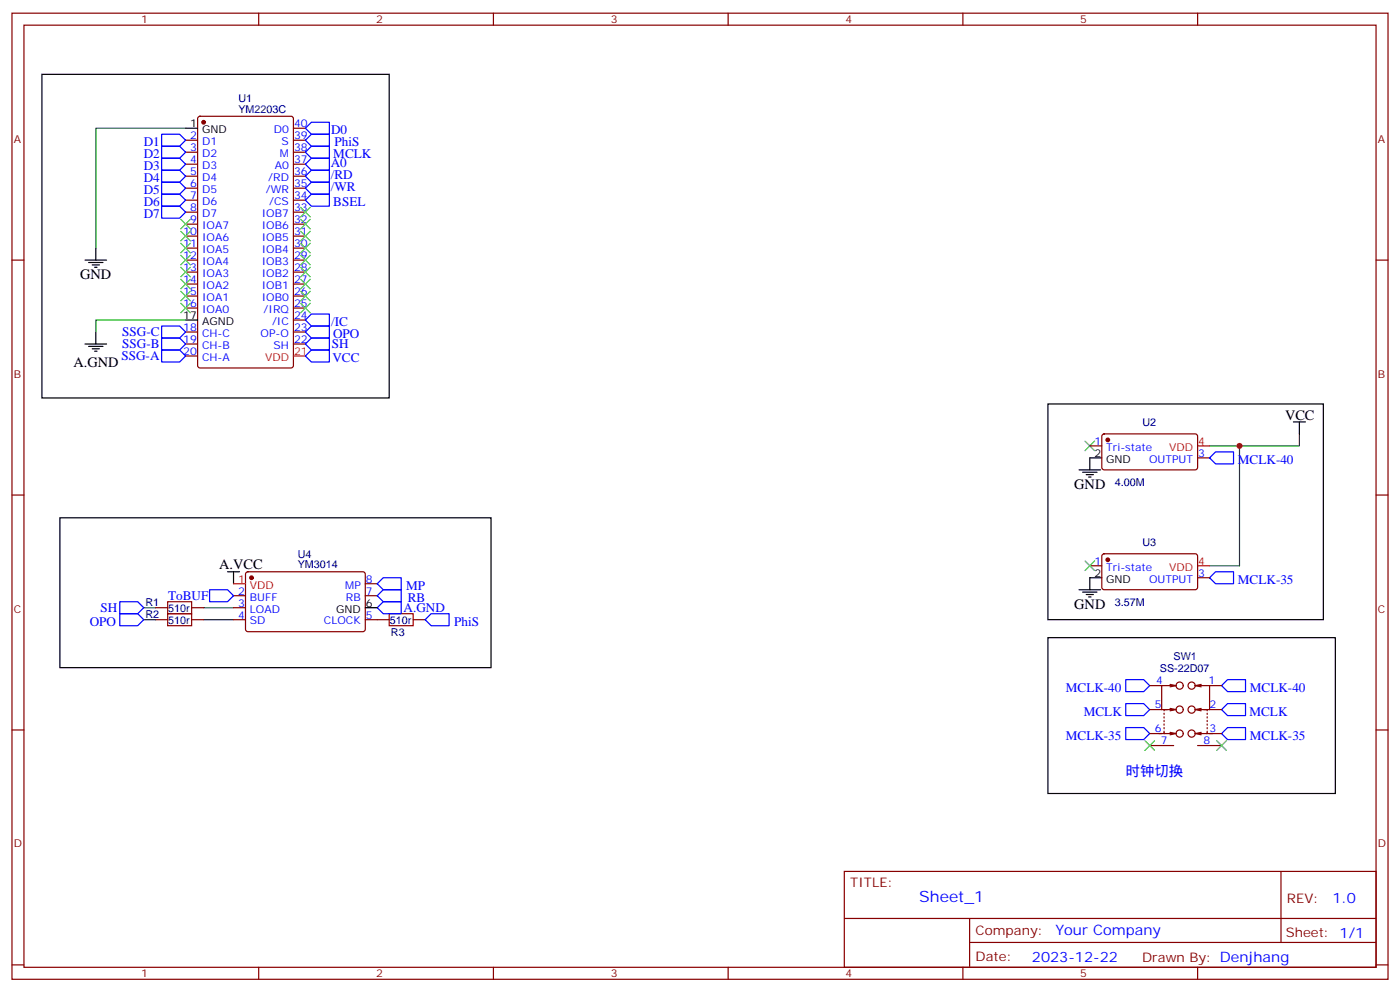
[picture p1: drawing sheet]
<svg xmlns="http://www.w3.org/2000/svg" width="412mm" height="292mm" viewBox="0 0 412 292" stroke-linecap="round" stroke-linejoin="round" font-family="sans-serif">
<g fill="none" stroke="#870000" stroke-width=".35">
<path d="M3.5 3.9h405.4v284.3h-405.4zM7.1 7.4h398.2v277.3h-398.2zM76.2 3.9v3.5M145.3 3.9v3.5M214.5 3.9v3.5M283.6 3.9v3.5M352.8 3.9v3.5M58.4 34.4l.5-.2h26.8l.7 .5v72.9l-.4 .6-27.1 .1-.6-.5-.1-72.9zM86.4 37.7h3.6M54.7 41.3h3.5M54.7 44.8h3.5M54.7 48.3h3.5"/>
<path d="M54.7 51.9h3.5M54.7 55.4h3.5M54.7 58.9h3.5M86.4 41.3h3.6M86.4 44.8h3.6M86.4 48.3h3.6M86.4 51.9h3.6M86.4 55.4h3.6M86.4 58.9h3.6M3.5 76.6h3.6M54.7 76.6h3.5M54.7 62.4h3.5"/>
<path d="M54.7 66h3.5M54.7 69.5h3.5M54.7 73h3.5M86.4 76.6h3.6M86.4 62.4h3.6M86.4 66h3.6M86.4 69.5h3.6M86.4 73h3.6M405.3 76.6h3.6M54.7 80.1h3.5M54.7 83.6h3.5M54.7 87.1h3.5"/>
<path d="M54.7 90.7h3.5M54.7 97.7h3.5M86.4 80.1h3.6M86.4 83.6h3.6M86.4 87.1h3.6M86.4 90.7h3.6M86.4 97.7h3.6M86.4 94.2h3.6M54.7 101.2h3.5M54.7 104.8h3.5M86.4 101.2h3.6M321 131.2h3.6"/>
<path d="M324.8 127.9l.5-.2 27 .1 .5 .6-.1 9.5-.6 .4-27.1-.1-.4-.6v-9.2zM352.8 134.8h3.5M3.5 145.7h3.6M405.3 145.7h3.6M45.9 178.9h3.5M56.4 178.9h3.6M68.8 178.9h3.5M68.8 175.3h3.5M72.6 168.5l.4-.2h34.2l.4 .7-.1 16.5-.6 .4-34.1-.1-.5-.6v-16.2zM107.6 175.3h3.5M107.6 171.8h3.5M321 166.5h3.6"/>
<path d="M324.8 163.2l.5-.2h27l.5 .7-.1 9.4-.6 .5-27.1-.1-.4-.6v-9.2zM352.8 170h3.5M45.9 182.4h3.5M56.4 182.4h3.6M68.8 182.4h3.5M107.6 182.4h7.1M121.7 182.4h3.5M3.5 214.8h3.6M338.7 201.8h3.5M338.7 208.8h5.3M338.7 215.9h4.4M338.7 219.4h7"/>
<path d="M342.9 215.2v.7h2.8M342.9 209.9v.4M342.9 211v.3M342.9 212v.4M342.9 213.1v.3M342.9 214.1v.4M344.7 215.5l1.7 .4-1.7 .4M344.7 208.5l1.7 .3-1.7 .4M344.7 201.4l1.7 .4M345.7 208.8h-2.8v.4M346.4 201.8h-4.2v7M346.4 201.8l-1.7 .3"/>
<path d="M352.1 201.8h4.2v7M352.1 201.8l1.7 .3M352.1 208.8l1.7 .4M352.1 215.9l1.7 .4M352.8 208.8h2.8v.4M352.8 219.4h7M353.8 201.4l-1.7 .4M353.8 208.5l-1.7 .3M353.8 215.5l-1.7 .4M354.5 208.8h5.3M355.4 215.9h4.4M355.6 215.2v.7h-2.8"/>
<path d="M355.6 209.9v.4M355.6 211v.3M355.6 212v.4M355.6 213.1v.3M355.6 214.1v.4M356.3 201.8h3.5M405.3 214.8h3.6M248.7 256.5h156.6v28.2h-156.6zM377.3 256.5v20.9M248.7 270.3h156.5M285.6 277.4h119.6M285.6 270.3v14.1"/>
<path d="M3.5 284h3.6M76.2 284.7v3.5M145.3 284.7v3.5M214.5 284.7v3.5M283.6 284.7v3.5M352.8 284.7v3.5M405.3 284h3.6"/>
<circle cx="347.5" cy="201.8" r="1.06"/>
<circle cx="347.5" cy="215.9" r="1.06"/>
<circle cx="347.5" cy="208.8" r="1.06"/>
<circle cx="351" cy="201.8" r="1.06"/>
<circle cx="351" cy="215.9" r="1.06"/>
<circle cx="351" cy="208.8" r="1.06"/>
</g>
<g fill="#870000" stroke="#870000" stroke-width=".35">
<circle cx="60" cy="36" r=".53"/>
<circle cx="74.1" cy="170" r=".53"/>
<circle cx="326.3" cy="164.7" r=".53"/>
<circle cx="326.3" cy="129.5" r=".53"/>
</g>
<g fill="none" stroke="#000" stroke-width=".35">
<path d="M54.7 37.7h3.5M25 76.6h6.4M26.1 77.3h4.2M27.2 78h2.1M27.9 78.7h.7M28.2 73v3.6M28.2 97.7v3.5M54.7 94.2h3.5M25 101.2h6.4M26.1 102h4.2M27.2 102.7h2.1M27.9 103.4h.7"/>
<path d="M308.7 118.9h81.1v63.5h-81.1zM317.9 138.3h6.3M318.9 139h4.2M320 139.7h2.1M324.6 134.8h-3.6v3.5M381 124.2h3.5M382.8 124.2v3.5M320.7 140.4h.7M67 168.3h3.6M68.8 168.3v3.5M107.6 178.9h3.5M317.9 173.6h6.3"/>
<path d="M318.9 174.3h4.2M320 175h2.1M320.7 175.7h.7M324.6 170h-3.6v3.6M308.7 187.7h84.6v45.8h-84.6z"/>
</g>
<path d="M86.4 104.8h3.6M352.8 131.2h3.5M68.8 171.8h3.5M352.8 166.5h3.5" fill="none" stroke="#f00" stroke-width=".35"/>
<g fill="none" stroke="#3c3" stroke-width=".35">
<path d="M53.3 64.6l2.8 2.8M53.3 68.1l2.8 2.8M53.3 71.6l2.8 2.8M53.3 75.1l2.8 2.9M53.3 78.7l2.8 2.8M56.1 64.6l-2.8 2.8M56.1 68.1l-2.8 2.8M56.1 71.6l-2.8 2.8M56.1 75.1l-2.8 2.9M56.1 78.7l-2.8 2.8M88.5 78.7l2.9 2.8M88.5 75.1l2.9 2.9"/>
<path d="M88.5 71.6l2.9 2.8M88.5 68.1l2.9 2.8M88.5 64.6l2.9 2.8M88.5 61l2.9 2.9M91.4 78.7l-2.9 2.8M91.4 75.1l-2.9 2.9M91.4 71.6l-2.9 2.8M91.4 68.1l-2.9 2.8M91.4 64.6l-2.9 2.8M91.4 61l-2.9 2.9M53.3 82.2l2.8 2.8M53.3 85.7l2.8 2.8"/>
<path d="M53.3 89.3l2.8 2.8M56.1 82.2l-2.8 2.8M56.1 85.7l-2.8 2.8M56.1 89.3l-2.8 2.8M88.5 89.3l2.9 2.8M88.5 85.7l2.9 2.8M88.5 82.2l2.9 2.8M91.4 89.3l-2.9 2.8M91.4 85.7l-2.9 2.8M91.4 82.2l-2.9 2.8M319.6 129.8l2.8 2.8M322.4 129.8l-2.8 2.8"/>
<path d="M319.6 165.1l2.8 2.8M322.4 165.1l-2.8 2.8M337.3 218l2.8 2.8M340.1 218l-2.8 2.8M358.4 218l2.8 2.8M361.2 218l-2.8 2.8"/>
</g>
<g fill="none" stroke="#00f" stroke-width=".35">
<path d="M47.6 39.5h5.3l1.8 1.8-1.8 1.7h-5.3zM91.7 36h5.3v3.5h-5.3l-1.7-1.8zM91.7 39.5h5.3v3.5h-5.3l-1.7-1.7zM47.6 43h5.3l1.8 1.8-1.8 1.8h-5.3zM47.6 46.6h5.3l1.8 1.7-1.8 1.8h-5.3zM47.6 50.1h5.3l1.8 1.8-1.8 1.7h-5.3zM47.6 53.6h5.3l1.8 1.8-1.8 1.7h-5.3zM47.6 57.1h5.3l1.8 1.8-1.8 1.8h-5.3zM90 48.3l1.7-1.7h5.3v3.5h-5.3zM90 55.4l1.7-1.8h5.3v3.5h-5.3zM91.7 50.1h5.3v3.5h-5.3l-1.7-1.7zM91.7 57.1h5.3v3.6h-5.3l-1.7-1.8z"/>
<path d="M91.7 43h5.3v3.6h-5.3l-1.7-1.8zM47.6 60.7h5.3l1.8 1.7-1.8 1.8h-5.3zM47.6 96h5.3l1.8 1.7-1.8 1.8h-5.3zM47.6 99.5h5.3l1.8 1.7-1.8 1.8h-5.3zM91.7 92.4h5.3v3.6h-5.3l-1.7-1.8zM91.7 96h5.3v3.5h-5.3l-1.7-1.8zM47.6 103h5.3l1.8 1.8-1.8 1.7h-5.3zM90 101.2l1.7-1.7h5.3v3.5h-5.3zM91.7 103h5.3v3.5h-5.3l-1.7-1.7zM358.1 133h5.3v3.5h-5.3l-1.8-1.7zM35.3 177.1h5.3l1.7 1.8-1.7 1.7h-5.3zM61.7 173.6h5.3l1.8 1.7-1.8 1.8h-5.3z"/>
<path d="M111.1 171.8l1.8-1.8h5.3v3.6h-5.3zM112.9 177.1h5.3v3.5h-5.3l-1.8-1.7zM112.9 173.6h5.3v3.5h-5.3l-1.8-1.8zM358.1 168.3h5.3v3.5h-5.3l-1.8-1.8zM35.3 180.6h5.3l1.7 1.8-1.7 1.7h-5.3zM127 180.6h5.3v3.5h-5.3l-1.8-1.7zM331.6 207.1h5.3l1.8 1.7-1.8 1.8h-5.3zM331.6 214.1h5.3l1.8 1.8-1.8 1.8h-5.3zM331.6 200h5.3l1.8 1.8-1.8 1.8h-5.3zM361.6 214.1h5.3v3.6h-5.3l-1.8-1.8zM361.6 200h5.3v3.6h-5.3l-1.8-1.8zM361.6 207.1h5.3v3.5h-5.3l-1.8-1.8z"/>
</g>
<path d="M54.7 37.7h-26.5v35.3M54.7 94.2h-26.5v3.5M356.3 131.2h8.8v35.3h-8.8M382.8 127.7v3.5h-17.7M42.3 178.9h3.6M60 178.9h8.8M42.3 182.4h3.6M60 182.4h8.8" fill="none" stroke="#008700" stroke-width=".35"/>
<path d="M49.4 177.1h7v3.5h-7zM49.4 180.6h7v3.5h-7zM114.7 180.6h7v3.5h-7z" fill="none" stroke="#a10000" stroke-width=".35"/>
<circle cx="365.1" cy="131.2" r=".88" fill="#c00"/>
<path d="M12.3 21.9h102.4v95.2h-102.4zM17.6 152.4h127v44.1h-127z" fill="none" stroke="#000" stroke-width=".35"/>
<text font-size="4.6" fill="#00f" x="270.8" y="265.5">Sheet_1</text>
<g font-size="4.2">
<text x="23.6" y="82.2">GND</text>
<text x="21.6" y="108">A.GND</text>
<text x="378.5" y="123.5">VCC</text>
<text x="316.4" y="143.9">GND</text>
<text x="64.6" y="167.6">A.VCC</text>
<text x="316.4" y="179.2">GND</text>
</g>
<g font-size="4.2" fill="#00f">
<text x="331.6" y="228.2">时钟切换</text>
<text x="392.5" y="265.7">1.0</text>
<text x="310.9" y="275.3">Your Company</text>
<text x="304" y="283.1">2023-12-22</text>
</g>
<g font-size="3.9" fill="#00f">
<text x="97.5" y="39.5">D0</text>
<text x="42.4" y="43">D1</text>
<text x="42.4" y="46.6">D2</text>
<text x="98.2" y="46.6">MCLK</text>
<text x="98.5" y="43">PhiS</text>
<text x="42.4" y="50.1">D3</text>
<text x="42.4" y="53.6">D4</text>
<text x="97.4" y="49">A0</text>
<text x="97.4" y="52.6">/RD</text>
<text x="42.4" y="57.1">D5</text>
<text x="97.4" y="56.1">/WR</text>
<text x="42.4" y="60.7">D6</text>
<text x="42.4" y="64.2">D7</text>
<text x="98.2" y="60.7">BSEL</text>
<text x="97.5" y="96">/IC</text>
<text x="36" y="98.9">SSG-C</text>
<text x="98.1" y="99.5">OPO</text>
<text x="35.8" y="106">SSG-A</text>
<text x="36" y="102.5">SSG-B</text>
<text x="97.7" y="102.5">SH</text>
<text x="97.9" y="106.5">VCC</text>
<text x="364.7" y="136.5">MCLK-40</text>
<text x="119.6" y="173.6">MP</text>
<text x="364.7" y="171.8">MCLK-35</text>
<text x="49.5" y="176.6">ToBUF</text>
<text x="120.1" y="177.1">RB</text>
<text x="26.5" y="184.1">OPO</text>
<text x="29.6" y="180.1">SH</text>
<text x="118.9" y="180.1">A.GND</text>
<text x="133.8" y="184.1">PhiS</text>
<text x="314" y="203.6">MCLK-40</text>
<text x="368.2" y="203.6">MCLK-40</text>
<text x="319.3" y="210.6">MCLK</text>
<text x="368.1" y="210.6">MCLK</text>
<text x="314" y="217.7">MCLK-35</text>
<text x="368.2" y="217.7">MCLK-35</text>
</g>
<g font-size="3.9" fill="#800">
<text x="250.5" y="261.1">TITLE:</text>
<text x="379.1" y="265.7">REV:</text>
<text x="287.4" y="275.3">Company:</text>
<text x="378.7" y="275.9">Sheet: 1/1</text>
<text x="287.4" y="282.9">Date:</text>
<text x="336.4" y="283">Drawn By: Denjhang</text>
</g>
<g font-size="3.2" fill="#800">
<text x="41.6" y="6.9">1</text>
<text x="110.8" y="6.9">2</text>
<text x="179.9" y="6.9">3</text>
<text x="249.1" y="6.9">4</text>
<text x="318.2" y="6.9">5</text>
<text x="4.1" y="42">A</text>
<text x="405.9" y="42">A</text>
<text x="4.1" y="111.1">B</text>
<text x="405.9" y="111.1">B</text>
<text x="4.1" y="180.3">C</text>
<text x="405.9" y="180.3">C</text>
<text x="4.1" y="249.4">D</text>
<text x="405.9" y="249.4">D</text>
<text x="41.6" y="287.7">1</text>
<text x="110.8" y="287.7">2</text>
<text x="179.9" y="287.7">3</text>
<text x="249.1" y="287.7">4</text>
<text x="318.2" y="287.7">5</text>
</g>
<g font-size="3.2" fill="#000080">
<text x="70.2" y="30">U1</text>
<text x="70.2" y="33.2">YM2203C</text>
<text x="336.6" y="125.3">U2</text>
<text x="328.4" y="143">4.00M</text>
<text x="336.6" y="160.6">U3</text>
<text x="87.7" y="167.2">YM3014</text>
<text x="87.7" y="164.2">U4</text>
<text x="42.8" y="178.2">R1</text>
<text x="328.4" y="178.2">3.57M</text>
<text x="42.8" y="181.8">R2</text>
<text x="49.6" y="183.5">510r</text>
<text x="49.6" y="180">510r</text>
<text x="114.8" y="183.5">510r</text>
<text x="115.2" y="187.1">R3</text>
<text x="341.7" y="197.6">SS-22D07</text>
<text x="345.7" y="194.1">SW1</text>
</g>
<g font-size="3.2">
<text x="56" y="37.4">1</text>
<text x="59.5" y="39.2">GND</text>
<text x="54" y="93.8">17</text>
<text x="59.5" y="95.6">AGND</text>
<text x="322.4" y="134.4">2</text>
<text x="325.9" y="136.2">GND</text>
<text x="322.4" y="169.7">2</text>
<text x="325.9" y="171.4">GND</text>
<text x="107.8" y="178.5">6</text>
<text x="99" y="180.3">GND</text>
</g>
<g font-size="3.2" fill="#00f">
<text x="56" y="40.9">2</text>
<text x="80.7" y="39.2">D0</text>
<text x="86.6" y="40.9">39</text>
<text x="86.6" y="37.4">40</text>
<text x="56" y="44.4">3</text>
<text x="56" y="48">4</text>
<text x="59.5" y="42.7">D1</text>
<text x="59.5" y="46.2">D2</text>
<text x="82.5" y="46.2">M</text>
<text x="83" y="42.7">S</text>
<text x="86.6" y="48">37</text>
<text x="86.6" y="44.4">38</text>
<text x="56" y="51.5">5</text>
<text x="59.5" y="49.7">D3</text>
<text x="59.5" y="53.3">D4</text>
<text x="79" y="53.3">/RD</text>
<text x="80.9" y="49.7">A0</text>
<text x="86.6" y="51.5">36</text>
<text x="56" y="55">6</text>
<text x="56" y="58.6">7</text>
<text x="59.5" y="56.8">D5</text>
<text x="78.3" y="56.8">/WR</text>
<text x="86.6" y="58.6">34</text>
<text x="86.6" y="55">35</text>
<text x="56" y="62.1">8</text>
<text x="56" y="65.6">9</text>
<text x="59.5" y="60.3">D6</text>
<text x="59.5" y="63.9">D7</text>
<text x="77.1" y="63.9">IOB7</text>
<text x="79.3" y="60.3">/CS</text>
<text x="86.6" y="65.6">32</text>
<text x="86.6" y="62.1">33</text>
<text x="54" y="69.1">10</text>
<text x="59.5" y="67.4">IOA7</text>
<text x="59.5" y="70.9">IOA6</text>
<text x="77.1" y="70.9">IOB5</text>
<text x="77.1" y="67.4">IOB6</text>
<text x="86.6" y="69.1">31</text>
<text x="54" y="72.7">11</text>
<text x="54" y="76.2">12</text>
<text x="59.5" y="74.4">IOA5</text>
<text x="59.5" y="78">IOA4</text>
<text x="77.1" y="78">IOB3</text>
<text x="77.1" y="74.4">IOB4</text>
<text x="86.6" y="76.2">29</text>
<text x="86.6" y="72.7">30</text>
<text x="54" y="79.7">13</text>
<text x="54" y="83.3">14</text>
<text x="59.5" y="81.5">IOA3</text>
<text x="77.1" y="81.5">IOB2</text>
<text x="86.6" y="83.3">27</text>
<text x="86.6" y="79.7">28</text>
<text x="54" y="86.8">15</text>
<text x="59.5" y="85">IOA2</text>
<text x="59.5" y="88.5">IOA1</text>
<text x="77.1" y="88.5">IOB0</text>
<text x="77.1" y="85">IOB1</text>
<text x="86.6" y="86.8">26</text>
<text x="54" y="90.3">16</text>
<text x="59.5" y="92.1">IOA0</text>
<text x="77.6" y="92.1">/IRQ</text>
<text x="80.1" y="95.6">/IC</text>
<text x="86.6" y="93.8">24</text>
<text x="86.6" y="90.3">25</text>
<text x="54" y="97.4">18</text>
<text x="54" y="100.9">19</text>
<text x="59.5" y="99.1">CH-C</text>
<text x="76.8" y="99.1">OP-O</text>
<text x="86.6" y="100.9">22</text>
<text x="86.6" y="97.4">23</text>
<text x="54" y="104.4">20</text>
<text x="59.5" y="102.7">CH-B</text>
<text x="59.5" y="106.2">CH-A</text>
<text x="80.6" y="102.7">SH</text>
<text x="322.4" y="130.9">1</text>
<text x="325.9" y="132.6">Tri-state</text>
<text x="338.5" y="136.2">OUTPUT</text>
<text x="353" y="134.4">3</text>
<text x="322.4" y="166.2">1</text>
<text x="325.9" y="167.9">Tri-state</text>
<text x="101.7" y="173.2">MP</text>
<text x="107.8" y="171.4">8</text>
<text x="338.5" y="171.4">OUTPUT</text>
<text x="353" y="169.7">3</text>
<text x="70.1" y="175">2</text>
<text x="70.1" y="178.5">3</text>
<text x="73.6" y="176.7">BUFF</text>
<text x="101.9" y="176.7">RB</text>
<text x="107.8" y="175">7</text>
<text x="70.1" y="182">4</text>
<text x="73.6" y="180.3">LOAD</text>
<text x="73.6" y="183.8">SD</text>
<text x="95.4" y="183.8">CLOCK</text>
<text x="107.8" y="182">5</text>
<text x="340.5" y="201.4">4</text>
<text x="356" y="201.4">1</text>
<text x="340.2" y="208.5">5</text>
<text x="356.3" y="208.5">2</text>
<text x="340.2" y="215.5">6</text>
<text x="356.3" y="215.5">3</text>
<text x="341.9" y="219.1">7</text>
<text x="354.5" y="219.1">8</text>
</g>
<g font-size="3.2" fill="#f00">
<text x="78.1" y="106.2">VDD</text>
<text x="86.6" y="104.4">21</text>
<text x="353" y="130.9">4</text>
<text x="344.4" y="132.6">VDD</text>
<text x="344.4" y="167.9">VDD</text>
<text x="353" y="166.2">4</text>
<text x="70.1" y="171.4">1</text>
<text x="73.6" y="173.2">VDD</text>
</g>
</svg>
